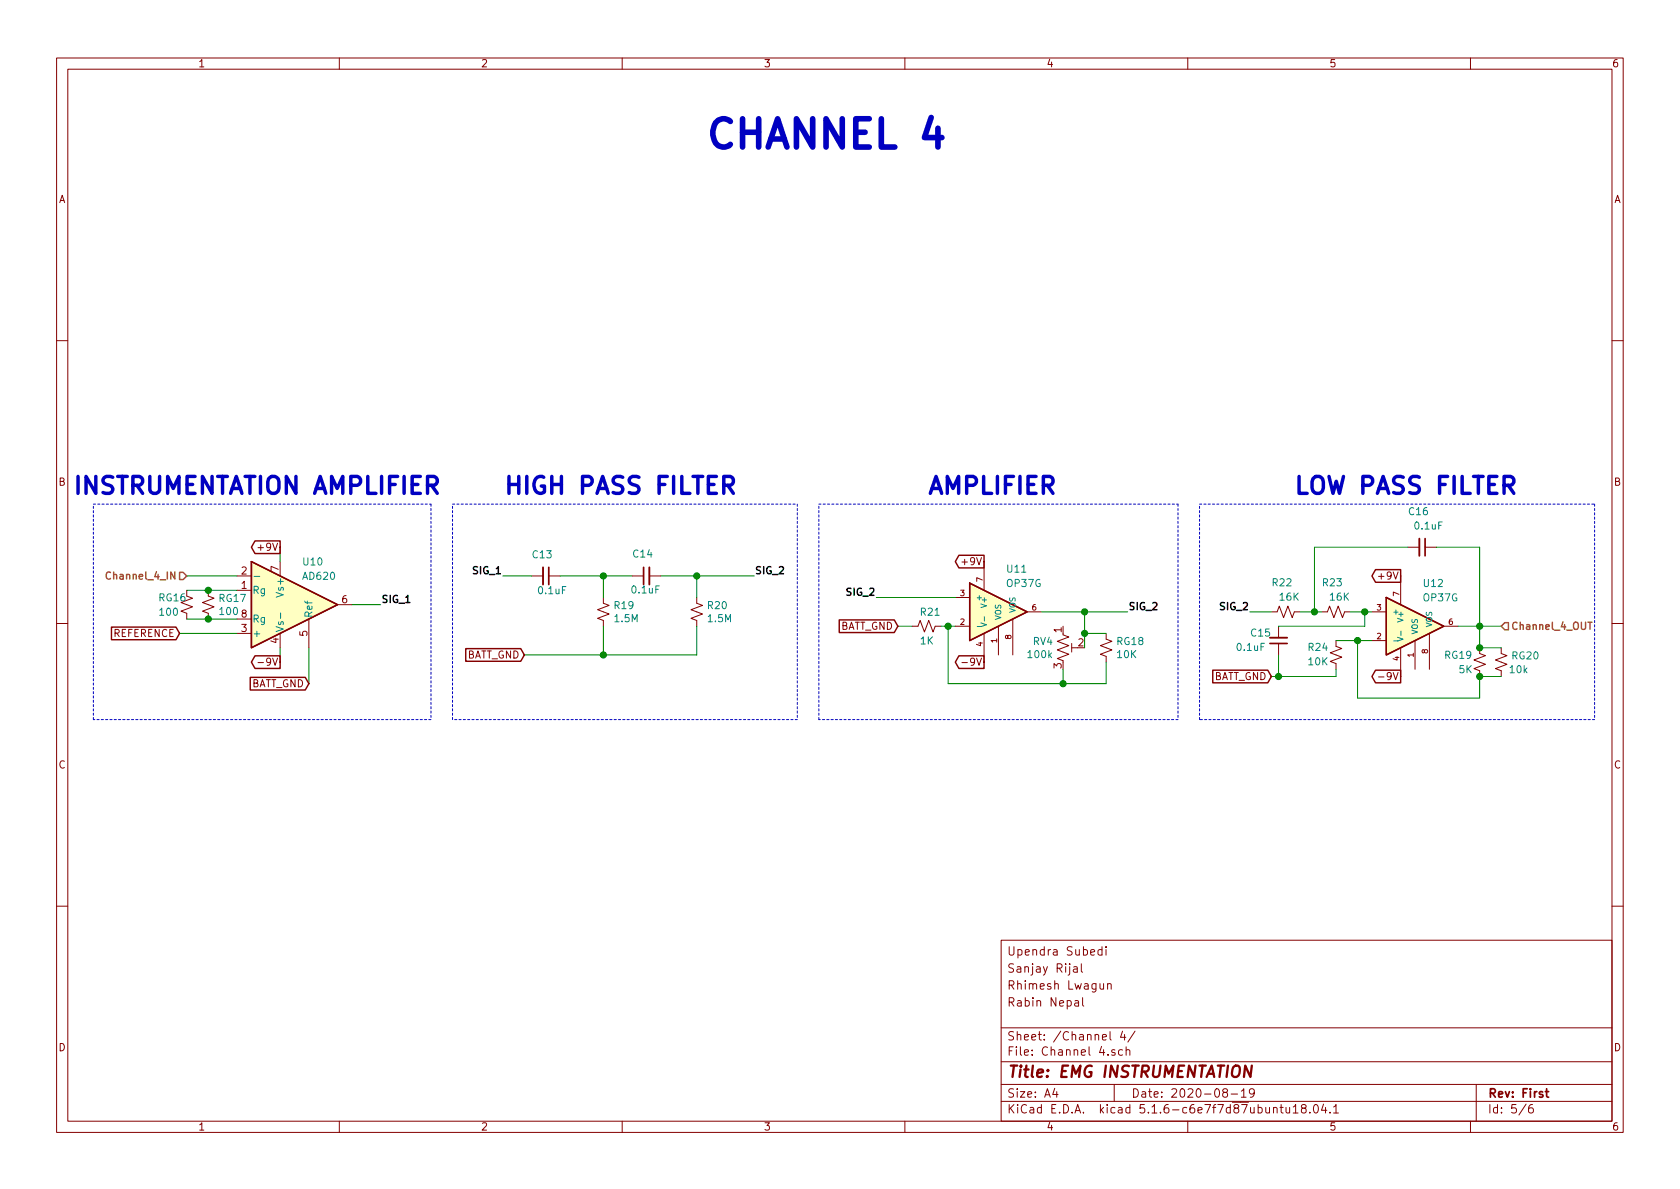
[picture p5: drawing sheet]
<svg xmlns="http://www.w3.org/2000/svg" width="297mm" height="210mm" viewBox="0 0 297 210" stroke-linecap="round" stroke-linejoin="round" font-family="sans-serif">
<g fill="none" stroke="#840000" stroke-width=".18">
<path d="M10 10.3h277v189.9h-277zM12 12.2h273v186.1h-273zM60 10.3v1.9M110 10.3v1.9M160 10.3v1.9M210 10.3v1.9M260 10.3v1.9M10 60.2h2M285 60.2h2M49.5 99.3v2.5M248.9 96.8h2.1M252 96.8h2"/>
<path d="M10 110.3h2M33 104.4v1l1 .4-2 .7 2 .8-2 .8 1 .4v1M36.8 104.4v1l1 .4-2 .7 2 .8-2 .8 1 .4v1M41.9 101.8h2.5M41.9 104.4h2.5M41.9 112h2.5M41.9 109.5h2.5M45.6 117.2h1M49.5 112v2.5M54.6 109.5v5M59.7 106.9h2.5M94 101.8h2"/>
<path d="M97 101.8h2.1M106.7 105.7v1l1 .4-2 .7 2 .8-2 .7 1 .4v1M111.8 101.8h2M114.8 101.8h2M123.2 105.7v1l1 .4-2 .7 2 .8-2 .7 1 .4v1M161.3 110.7h1l.4-1 .7 2.1 .8-2.1 .8 2.1 .4-1.1h1M168.9 110.7h2.5M168.9 105.7h2.5M170.1 117.2h.9M174 100.6v3.8M174 112v3.8M176.5 110.7v5.1"/>
<path d="M179.1 109.5v6.3M181.6 108.2h2.5M188 112.3l1 .3-2.1 .8 2.1 .8-2.1 .7 2.1 .8-2.1 .8 1.1 .3M189.5 113.8v1.5M189.5 114.5h1M195.6 112v1l1 .4-2 .8 2 .7-2 .8 1 .4v1M224.8 108.2h1l.4-1 .7 2 .8-2 .8 2 .4-1h1M226.1 110.7v2.1M226.1 113.8v2M233.7 108.2h1l.4-1 .7 2 .8-2 .8 2 .3-1h1.1M236.2 113.3v1l1 .4-2 .7 2 .8-2 .8 1 .3v1.1M242.6 108.2h2.5"/>
<path d="M242.6 113.3h2.5M243.7 119.7h1M247.6 103.1v3.8M247.6 114.5v3.9M250.2 113.3v5.1M252.7 112v6.4M255.3 110.7h2.5M261.6 114.5v1.1l1 .3-2 .8 2 .8-2 .7 1 .4v1M265.4 114.5v1.1l1 .3-2 .8 2 .8-2 .7 1 .4v1M285 110.3h2M10 160.2h2M177 166.3h108v32h-108z"/>
<path d="M189.8 171h.6l.1 .9M190.1 177h.5l.1 .9M190.5 171.3l-.5 .1-.2 .2 .2 .3h.5M190.7 177.3l-.5 .1a.29 .29 0 0 0-.2 .2 .29 .29 0 0 0 .2 .3l.5-.1M191.2 170.4v1.3l.2 .2M191.4 176.4v1.3l.2 .2M194.5 173.9l.1 .9 .3 .1 .2-.1M194.8 168l-.4-.1-.3 .3 .1 .6 .2 .1 .4-.1M194.8 167.4v1.5M195.1 173.9v1M195.6 167.4v.2M195.6 167.9v1"/>
<path d="M195.8 174.1l.3-.2 .3 .1 .1 .9M195.8 173.9v1M285 160.2h2M60 198.3v1.9M110 198.3v1.9M160 198.3v1.9M177 194.8h108M177 191.8h108M177 187.8h108M177 181.8h108M186.5 192.5l-.4 1h1M186.8 193v1"/>
<path d="M196.3 182.4v1.3l.2 .2M197 191.8v3M197.1 185.7a.37 .37 0 0 0-.6 .1l.1 .2 .5 .2 .1 .1-.2 .3-.5-.1M198.5 185.7l-.5-.1-.2 .3v.6l.2 .1 .5-.1M198.5 182.3l-.4 1.1h1M198.8 182.9v1M199.1 185.7h.1a.37 .37 0 0 1 .6 .1v.8M199.1 185.1v1.5M200.7 182.3l-1.3 2M210 198.3v1.9M216.5 193.2l-.3-.3 .1-.2a.48 .48 0 0 1 .6-.1l.1 .2-.1 .3-.6 .1a.48 .48 0 0 0 0 .7l.2 .1 .5-.1v-.4l-.2-.3M217.7 193.5h1.1"/>
<path d="M219.5 193l.4-.5v1.5M219.5 194h.8M221.8 193.2l-.3 .3h-.3l-.3-.3v-.4l.2-.2 .4-.1 .2 .2a1.13 1.13 0 0 1-.2 1.2l-.4 .1M225.2 196l.2-.2 .3 .1 .1 .9M226.3 195.8h.6M226.5 195.3v1.3l.4 .2M227.4 195.8l.1 .9 .3 .1 .2-.1M228 195.8v1M228.7 195.8l.4-.5v1.5M228.7 196.8h.8M230.4 196l-.3-.2v-.3a.48 .48 0 0 1 .8 0l-.1 .4-.7 .2v.4l.3 .3h.3l.2-.3v-.4l-.2-.1M231.6 196.7v.1"/>
<path d="M232.4 195.4l.2-.1a.8 .8 0 0 1 .5 .8 .8 .8 0 0 1-.5 .7 1 1 0 0 1-.2-1.4zM234 195.2l-.3 1.1h.9M234.4 195.8v1M235.2 196.7v.1M235.8 195.8l.4-.5v1.5M235.8 196.8h.9M260 198.3v1.9M261 191.8v6.5M269.8 195.2l-1.2 2M271 195.3a.62 .62 0 0 0-.7 .7v.7l.3 .1 .4-.1 .1-.5-.1-.2-.4-.1-.3 .3"/>
</g>
<path d="M252 95.2v3.1M97 100.3v3.1M113.8 100.3v3.1M224.5 113.8h3.1M273.2 193h.6M273.5 192.5v1.3l.3 .2" fill="none" stroke="#840000" stroke-width=".3"/>
<path d="M221.3 188.4l-.2 2-.9-2-.3 2" fill="none" stroke="#840000" stroke-width=".41"/>
<path d="M251 95.2v3.1M96 100.3v3.1M114.8 100.3v3.1M224.5 112.8h3.1" fill="none" stroke="#840000" stroke-width=".33"/>
<g fill="#ffffc2" stroke="#ffffc2" stroke-width=".18">
<path d="M171.4 103.1l10.2 5.1-10.2 5.1z"/>
<path d="M44.4 99.3l15.3 7.6-15.3 7.6z"/>
<path d="M245.1 105.7l10.2 5-10.2 5.1z"/>
</g>
<g fill="none" stroke="#840000" stroke-width=".25">
<path d="M44.4 99.3l15.3 7.6-15.3 7.6zM45.1 95.7h4.4v2.2h-4.4l-.7-1.1zM169.5 98.2h4.5v2.2h-4.5l-.6-1.1zM19.7 110.9h11.4l.6 1.1-.6 1.1h-11.4zM44.2 119.8h9.8l.6 1.1-.6 1.1h-9.8zM45.1 116h4.4v2.2h-4.4l-.7-1.1zM82.3 114.7h9.8l.6 1.1-.6 1.1h-9.8zM148.4 109.6h9.7l.6 1.1-.6 1.2h-9.7zM169.5 116h4.5v2.2h-4.5l-.6-1.1zM171.4 103.1l10.2 5.1-10.2 5.1zM214.4 118.5h9.8l.6 1.1-.6 1.1h-9.8zM243.2 100.7h4.4v2.3h-4.4l-.6-1.2z"/>
<path d="M243.2 118.5h4.4v2.2h-4.4l-.6-1.1zM245.1 105.7l10.2 5-10.2 5.1z"/>
</g>
<path d="M44.9 101.9h1M49.6 108.4v1M172.8 110.8h.7M173.4 110.2l1 .3-1 .3M174 109.1v.7M246.4 113.3h.8M247.1 112.7l1 .3-1 .4M247.7 111.6v.8" fill="none" stroke="#008484" stroke-width=".18"/>
<g fill="none" stroke="#0000c2" stroke-width=".18" stroke-dasharray=".4 .4">
<path d="M16.5 89.1h59.7M76.2 89.1v38.1M80 89.1h61M141 89.1v38.1M144.8 89.1h63.5M208.3 89.1v38.1M212.1 89.1h69.8M281.9 89.1v38.1M16.5 127.2v-38.1M76.2 127.2h-59.7M80 127.2v-38.1M141 127.2h-61"/>
<path d="M144.8 127.2v-38.1M208.3 127.2h-63.5M212.1 127.2v-38.1M281.9 127.2h-69.8"/>
</g>
<g fill="none" stroke="#008400" stroke-width=".18">
<path d="M49.5 96.8v2.5M248.9 96.8h-16.5v11.4M254 96.8h7.6v17.7h3.8M31.7 112h10.2M33 101.8h8.9M33 104.4h8.9M33 109.5h8.9M49.5 114.5v2.6M54.6 114.5v6.4M62.2 106.9h5.1M88.9 101.8h5.1M99.1 101.8h12.7"/>
<path d="M106.7 101.8v3.9M106.7 110.7v5.1M116.8 101.8h16.5M123.2 110.7v5.1h-30.5M123.2 101.8v3.9M154.9 105.7h14M158.7 110.7h2.6M166.4 110.7h2.5M167.6 110.7v10.2h28v-3.8M174 115.8v1.3M184.1 108.2h15.3M188 118.4v2.5"/>
<path d="M191.8 112h3.8M191.8 108.2v6.3M221 108.2h3.8M226.1 115.8v3.8M229.9 108.2h3.8M236.2 118.4v1.2h-11.4M236.2 113.3h6.4M238.8 108.2h3.8M240 113.3v10.1h21.6v-3.8h3.8M241.3 108.2v2.5h-15.2M247.6 118.4v1.2M257.8 110.7h7.6"/>
</g>
<path d="M19.5 101.3a.5 .5 0 0 0-.6 0 .5 .5 0 0 0-.1 .6 .45 .45 0 0 0 .2 .5 .45 .45 0 0 0 .5-.1M31.7 101.2h.7l.6 .6-.6 .7h-.7zM266.1 110.1h.6v1.3h-.6l-.7-.7zM280.7 110h.8" fill="none" stroke="#848400" stroke-width=".25"/>
<path d="M128 85.8h1.1a.82 .82 0 0 0 .6-.8 .82 .82 0 0 0-.6-.8h-1.1v3M128.7 85.8l1 1.4" fill="none" stroke="#0000c2" stroke-width=".61"/>
<g fill="#008400" stroke="#008400" stroke-width=".25">
<circle cx="36.8" cy="109.5" r=".51"/>
<circle cx="106.7" cy="101.8" r=".51"/>
<circle cx="167.6" cy="110.7" r=".51"/>
<circle cx="261.6" cy="110.7" r=".51"/>
<circle cx="232.4" cy="108.2" r=".51"/>
<circle cx="241.3" cy="108.2" r=".51"/>
<circle cx="240" cy="113.3" r=".51"/>
<circle cx="261.6" cy="114.5" r=".51"/>
<circle cx="261.6" cy="119.6" r=".51"/>
<circle cx="36.8" cy="104.4" r=".51"/>
<circle cx="191.8" cy="112" r=".51"/>
<circle cx="188" cy="120.9" r=".51"/>
<circle cx="226.1" cy="119.6" r=".51"/>
<circle cx="191.8" cy="108.2" r=".51"/>
<circle cx="106.7" cy="115.8" r=".51"/>
<circle cx="123.2" cy="101.8" r=".51"/>
</g>
<text font-size="7" fill="#0000c2" x="124.5" y="26.3">CHANNEL 4</text>
<g font-size="4.2" fill="#0000c2">
<text x="12.7" y="87.4">INSTRUMENTATION AMPLIFIER</text>
<text x="88.9" y="87.4">HIGH PASS FILTER</text>
<text x="163.8" y="87.4">AMPLIFIER</text>
<text x="228.6" y="87.4">LOW PASS FILTER</text>
</g>
<text font-size="2.8" fill="#840000" x="178" y="190.5">Title: EMG INSTRUMENTATION</text>
<g font-size="2.1" fill="#840000">
<text x="178" y="172">Sanjay Rijal</text>
<text x="178" y="169">Upendra Subedi</text>
<text x="178" y="178">Rabin Nepal</text>
<text x="178" y="175">Rhimesh Lwagun</text>
<text x="178" y="184">Sheet: /Channel 4/</text>
<text x="178" y="186.7">File: Channel 4.sch</text>
<text x="178" y="196.9">KiCad E.D.A. kicad 5.1.6-c6e7f7d87ubuntu18.04.1</text>
<text x="178" y="194.1">Size: A4</text>
<text x="200" y="194.1">Date: 2020-08-19</text>
<text x="263" y="194.1">Rev: First</text>
<text x="263" y="196.9">Id: 5/6</text>
</g>
<g font-size="1.8" fill="#840000">
<text x="35" y="11.9">1</text>
<text x="85" y="11.9">2</text>
<text x="135" y="11.9">3</text>
<text x="185" y="11.9">4</text>
<text x="235" y="11.9">5</text>
<text x="285" y="11.9">6</text>
<text x="10.4" y="35.9">A</text>
<text x="285.4" y="35.9">A</text>
<text x="10.4" y="85.9">B</text>
<text x="285.4" y="85.9">B</text>
<text x="42.7" y="101.6">2</text>
<text x="46.1" y="97.4">+9V</text>
<text x="49.3" y="101.1" transform="rotate(-90 49.3 101.1)">7</text>
<text x="170.5" y="99.9">+9V</text>
<text x="42.7" y="104.1">1</text>
<text x="60.5" y="106.7">6</text>
<text x="244.2" y="102.5">+9V</text>
<text x="20.1" y="112.6">REFERENCE</text>
<text x="42.7" y="111.8">3</text>
<text x="42.7" y="109.2">8</text>
<text x="49.3" y="113.8" transform="rotate(-90 49.3 113.8)">4</text>
<text x="54.4" y="112.5" transform="rotate(-90 54.4 112.5)">5</text>
<text x="148.3" y="111.4">BATT_GND</text>
<text x="187.7" y="111.9" transform="rotate(-90 187.7 111.9)">1</text>
<text x="46.5" y="117.7">-9V</text>
<text x="82.3" y="116.5">BATT_GND</text>
<text x="171" y="117.7">-9V</text>
<text x="187.7" y="118.2" transform="rotate(-90 187.7 118.2)">3</text>
<text x="190.7" y="114.3">2</text>
<text x="44.2" y="121.5">BATT_GND</text>
<text x="214.4" y="120.3">BATT_GND</text>
<text x="244.7" y="120.3">-9V</text>
<text x="10.4" y="135.9">C</text>
<text x="285.4" y="135.9">C</text>
<text x="10.4" y="185.9">D</text>
<text x="285.4" y="185.9">D</text>
<text x="35" y="199.9">1</text>
<text x="85" y="199.9">2</text>
<text x="135" y="199.9">3</text>
<text x="185" y="199.9">4</text>
<text x="235" y="199.9">5</text>
<text x="285" y="199.9">6</text>
</g>
<g font-size="1.8" fill="#008484">
<text x="249.2" y="91.1">C16</text>
<text x="250.2" y="93.6">0.1uF</text>
<text x="53.7" y="100">U10</text>
<text x="94.2" y="98.7">C13</text>
<text x="112" y="98.6">C14</text>
<text x="178.1" y="101.3">U11</text>
<text x="28.2" y="106.3">RG16</text>
<text x="38.8" y="106.4">RG17</text>
<text x="44.6" y="105">Rg</text>
<text x="50.2" y="105.2" transform="rotate(-90 50.2 105.2)">Vs+</text>
<text x="53.7" y="102.5">AD620</text>
<text x="95.3" y="105.1">0.1uF</text>
<text x="108.7" y="107.7">R19</text>
<text x="111.8" y="104.9">0.1uF</text>
<text x="125.2" y="107.7">R20</text>
<text x="178.1" y="103.8">OP37G</text>
<text x="225" y="103.7">R22</text>
<text x="226.3" y="106.2">16K</text>
<text x="233.9" y="103.7">R23</text>
<text x="235.2" y="106.2">16K</text>
<text x="251.7" y="106.3">OP37G</text>
<text x="251.8" y="103.8">U12</text>
<text x="28.3" y="108.9">100</text>
<text x="39" y="108.8">100</text>
<text x="44.6" y="112.6">+</text>
<text x="44.6" y="110.1">Rg</text>
<text x="50.2" y="111.9" transform="rotate(-90 50.2 111.9)">Vs-</text>
<text x="55.2" y="109.3" transform="rotate(-90 55.2 109.3)">Ref</text>
<text x="108.8" y="110">1.5M</text>
<text x="125.3" y="110">1.5M</text>
<text x="162.8" y="114">1K</text>
<text x="162.8" y="108.9">R21</text>
<text x="221.3" y="112.6">C15</text>
<text x="181.9" y="116.4">100k</text>
<text x="182.7" y="114.1">RV4</text>
<text x="197.5" y="114.1">RG18</text>
<text x="197.6" y="116.4">10K</text>
<text x="218.8" y="115.1">0.1uF</text>
<text x="231.4" y="115.1">R24</text>
<text x="231.4" y="117.6">10K</text>
<text x="255.5" y="116.5">RG19</text>
<text x="258" y="119">5K</text>
<text x="267" y="119">10k</text>
<text x="267.4" y="116.6">RG20</text>
</g>
<g font-size="1.8">
<text x="83.9" y="101.5">SIG_1</text>
<text x="133.3" y="101.5">SIG_2</text>
<text x="67.3" y="106.6">SIG_1</text>
<text x="149.9" y="105.4">SIG_2</text>
<text x="199.4" y="107.9">SIG_2</text>
<text x="216" y="107.9">SIG_2</text>
</g>
<g font-size="1.8" fill="#848400">
<text x="19.7" y="102.5">Channel_4_IN</text>
<text x="267.1" y="111.4">Channel_4_OUT</text>
</g>
<g font-size="1.4" fill="#840000">
<text x="169.8" y="105.4">3</text>
<text x="173.7" y="102.9" transform="rotate(-90 173.7 102.9)">7</text>
<text x="182.5" y="107.9">6</text>
<text x="243.5" y="107.9">3</text>
<text x="247.4" y="105.4" transform="rotate(-90 247.4 105.4)">7</text>
<text x="169.8" y="110.5">2</text>
<text x="176.3" y="113.7" transform="rotate(-90 176.3 113.7)">1</text>
<text x="178.8" y="113" transform="rotate(-90 178.8 113)">8</text>
<text x="243.5" y="113">2</text>
<text x="256.2" y="110.5">6</text>
<text x="173.7" y="114.3" transform="rotate(-90 173.7 114.3)">4</text>
<text x="247.4" y="116.8" transform="rotate(-90 247.4 116.8)">4</text>
<text x="249.9" y="116.2" transform="rotate(-90 249.9 116.2)">1</text>
<text x="252.5" y="115.6" transform="rotate(-90 252.5 115.6)">8</text>
</g>
<g font-size="1.4" fill="#008484">
<text x="172.5" y="106.1">+</text>
<text x="174.5" y="107.1" transform="rotate(-90 174.5 107.1)">V+</text>
<text x="177" y="109.7" transform="rotate(-90 177 109.7)">VOS</text>
<text x="179.6" y="108.5" transform="rotate(-90 179.6 108.5)">VOS</text>
<text x="246.1" y="108.7">+</text>
<text x="248.1" y="109.7" transform="rotate(-90 248.1 109.7)">V+</text>
<text x="250.7" y="112.3" transform="rotate(-90 250.7 112.3)">VOS</text>
<text x="253.2" y="111" transform="rotate(-90 253.2 111)">VOS</text>
</g>
</svg>
